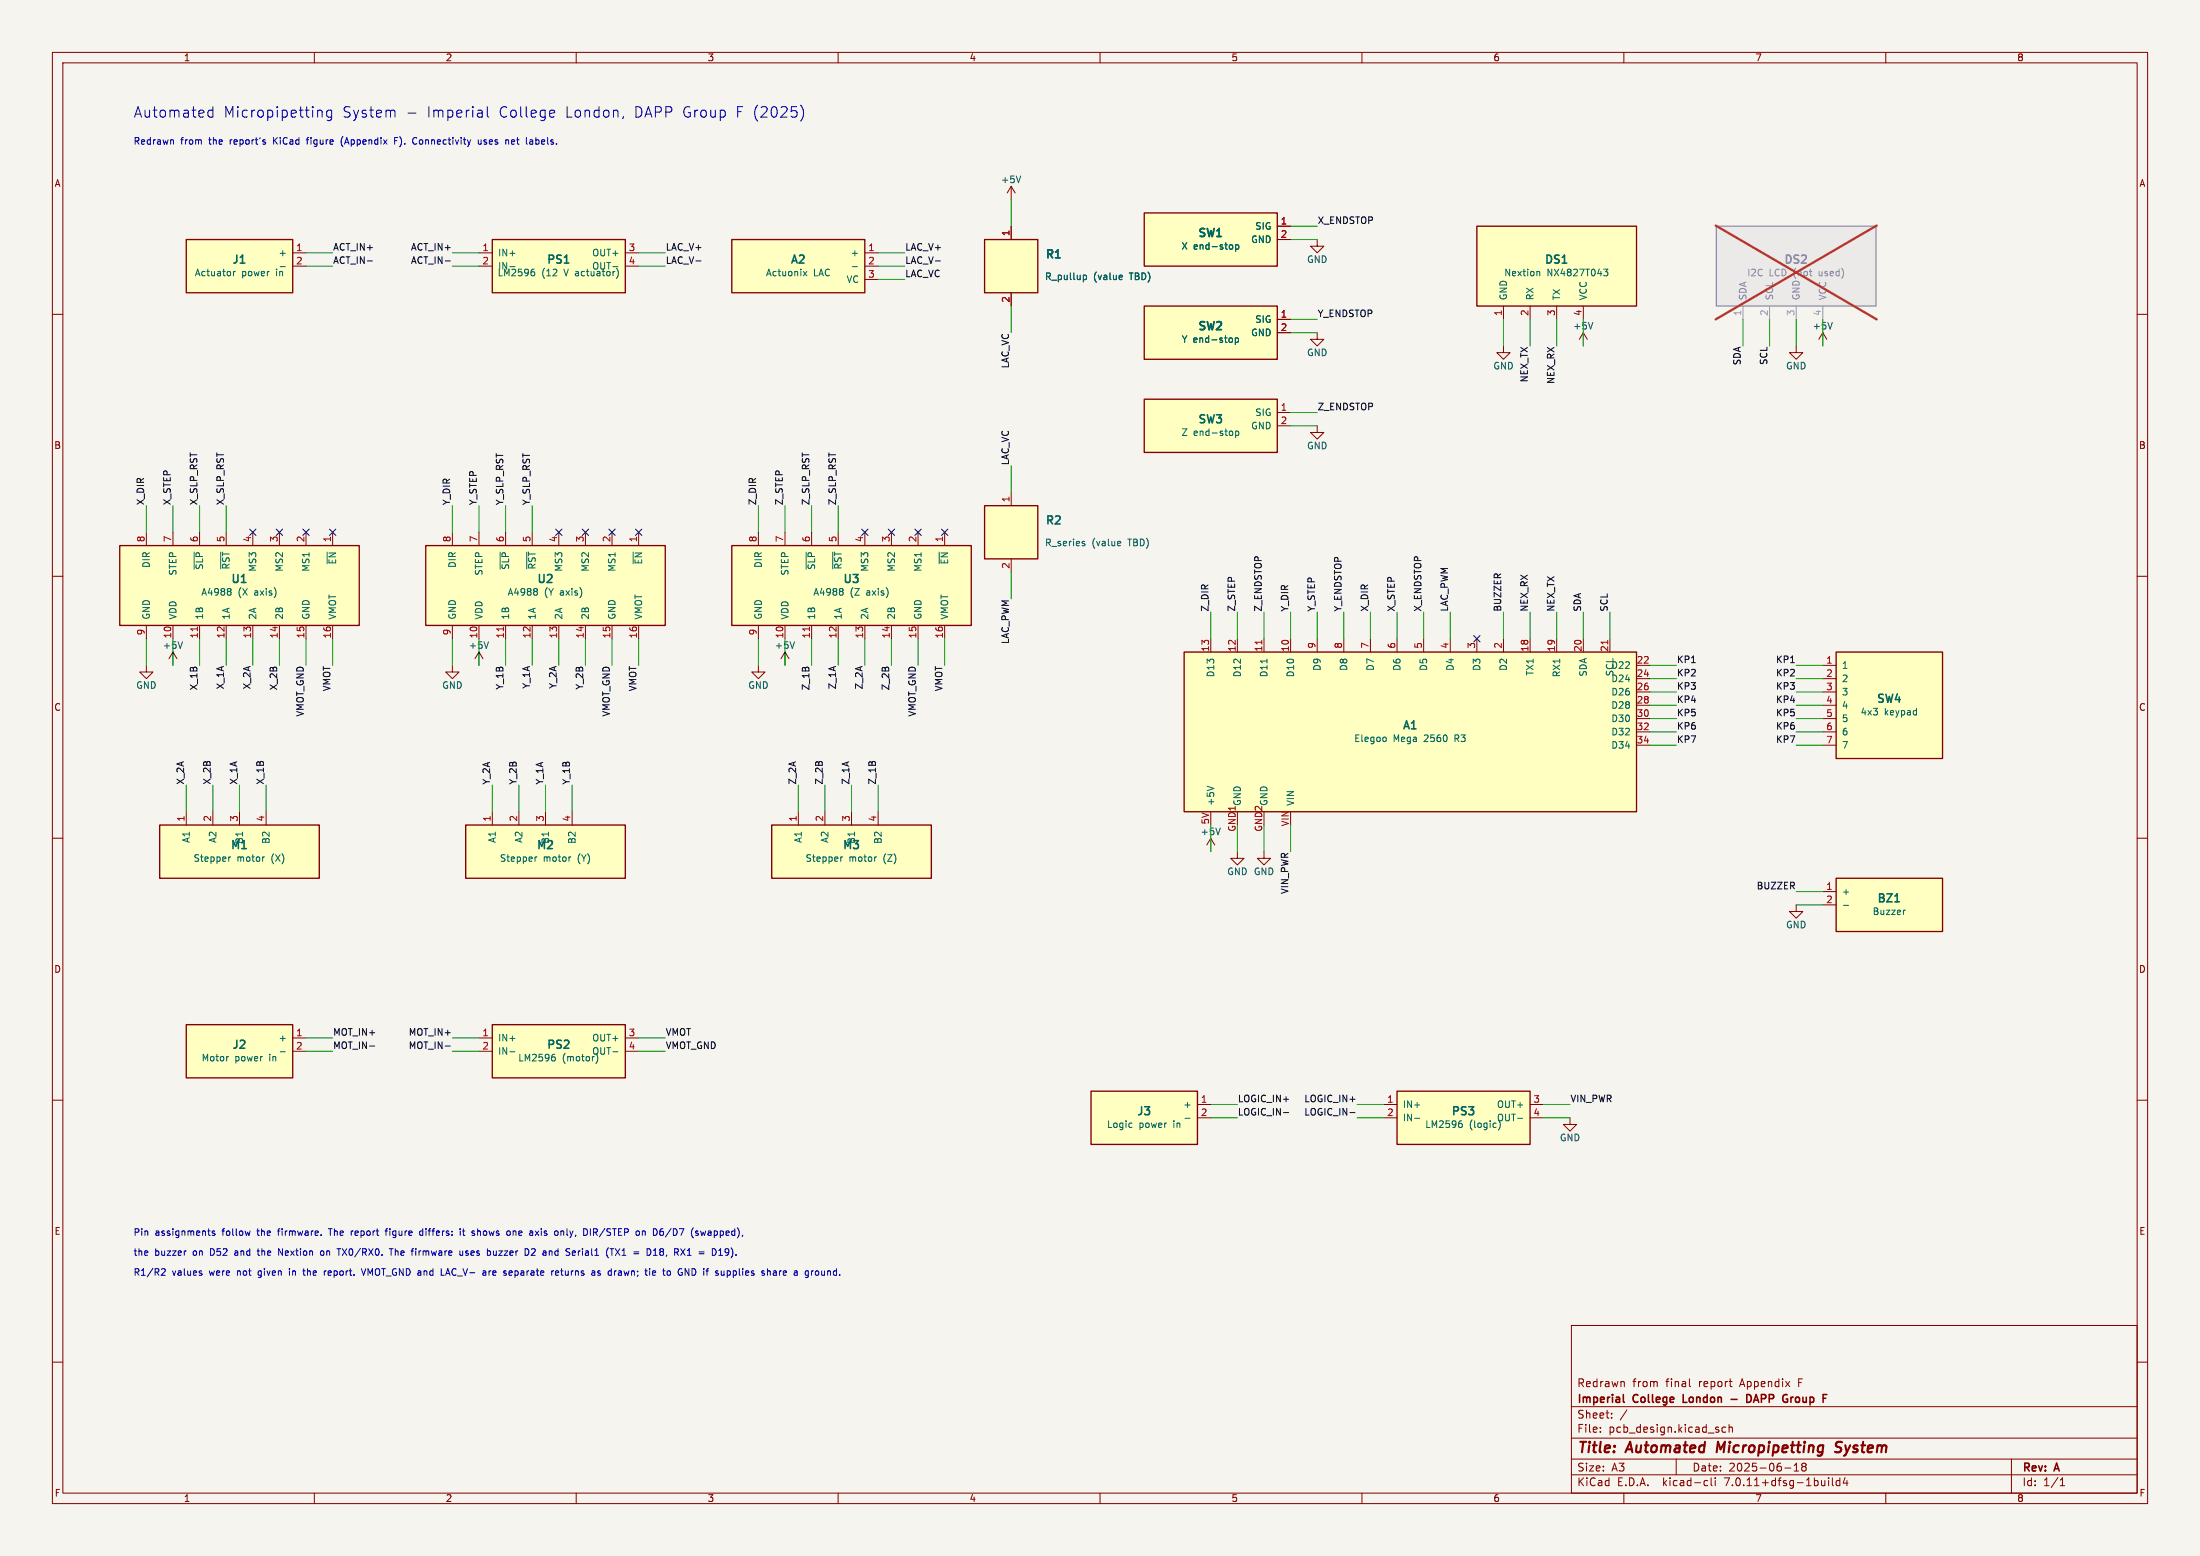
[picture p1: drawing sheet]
<svg xmlns="http://www.w3.org/2000/svg" width="420mm" height="297mm" viewBox="0 0 420 297" stroke-linecap="round" stroke-linejoin="round" font-family="sans-serif">
<path d="M0 0h420v297h-420z" fill="#f5f4ef" stroke="#f5f4ef" stroke-width=".19"/>
<g fill="none" stroke="#840000" stroke-width=".19">
<path d="M10 10h400v277h-400zM12 12h396v273h-396zM60 10v2M110 10v2M160 10v2M210 10v2M260 10v2M310 10v2M360 10v2M193 35.6l-.7 1.2M193 35.6v2.5M193 35.6l.8 1.2"/>
<path d="M10 60h2M55.9 48.3h2.5M55.9 50.8h2.5M91.4 48.3h2.6M91.4 50.8h2.6M119.4 48.3h2.5M119.4 50.8h2.5M165.1 48.3h2.5M165.1 50.8h2.5M165.1 53.3h2.5M193 43.2v2.5M193 55.9v2.5"/>
<path d="M243.8 43.2h2.6M243.8 45.7h2.6M251.5 45.7v1.3h1.2l-1.2 1.3-1.3-1.3h1.3M287 58.4v2.6M292.1 58.4v2.6M297.2 58.4v2.6M302.3 58.4v2.6M408 60h2M243.8 61h2.6M243.8 63.5h2.6M243.8 78.7h2.6M251.5 63.5v1.3h1.2l-1.2 1.2-1.3-1.2h1.3"/>
<path d="M287 66v1.3h1.3l-1.3 1.3-1.3-1.3h1.3M302.3 63.5v2.5M302.3 63.5l-.8 1.3M302.3 63.5l.7 1.3M342.9 66v1.3h1.3l-1.3 1.3-1.3-1.3h1.3M348 63.5l-.8 1.3M348 63.5v2.5M348 63.5l.7 1.3M193 94v2.5M243.8 81.3h2.6M251.5 81.3v1.3h1.2l-1.2 1.2-1.3-1.2h1.3M10 110h2"/>
<path d="M27.9 101.6v2.5M27.9 119.4v2.5M33 101.6v2.5M33 119.4v2.5M38.1 101.6v2.5M38.1 119.4v2.5M43.2 101.6v2.5M43.2 119.4v2.5M48.3 101.6v2.5M48.3 119.4v2.5M53.3 101.6v2.5M53.3 119.4v2.5"/>
<path d="M58.4 101.6v2.5M58.4 119.4v2.5M63.5 101.6v2.5M63.5 119.4v2.5M86.4 101.6v2.5M86.4 119.4v2.5M91.4 101.6v2.5M91.4 119.4v2.5M96.5 101.6v2.5M96.5 119.4v2.5M101.6 101.6v2.5M101.6 119.4v2.5"/>
<path d="M106.7 101.6v2.5M106.7 119.4v2.5M111.8 101.6v2.5M111.8 119.4v2.5M116.8 101.6v2.5M116.8 119.4v2.5M121.9 101.6v2.5M121.9 119.4v2.5M144.8 101.6v2.5M144.8 119.4v2.5M149.9 101.6v2.5M149.9 119.4v2.5"/>
<path d="M154.9 101.6v2.5M154.9 119.4v2.5M160 101.6v2.5M160 119.4v2.5M165.1 101.6v2.5M165.1 119.4v2.5M170.2 101.6v2.5M170.2 119.4v2.5M175.3 101.6v2.5M175.3 119.4v2.5M180.3 101.6v2.5M180.3 119.4v2.5"/>
<path d="M193 106.7v2.5M408 110h2M27.9 127v1.3h1.3l-1.3 1.2-1.2-1.2h1.2M33 124.5v2.5M33 124.5l-.7 1.2M33 124.5l.8 1.2M86.4 127v1.3h1.2l-1.2 1.2-1.3-1.2h1.3M91.4 124.5l-.7 1.2M91.4 124.5v2.5M91.4 124.5l.8 1.2M144.8 127v1.3h1.2l-1.2 1.2-1.3-1.2h1.3M149.9 124.5v2.5"/>
<path d="M149.9 124.5l-.8 1.2M149.9 124.5l.7 1.2M231.1 121.9v2.6M236.2 121.9v2.6M241.3 121.9v2.6M246.4 121.9v2.6M251.5 121.9v2.6M256.5 121.9v2.6M261.6 121.9v2.6M266.7 121.9v2.6M271.8 121.9v2.6M276.9 121.9v2.6"/>
<path d="M281.9 121.9v2.6M287 121.9v2.6M292.1 121.9v2.6M297.2 121.9v2.6M302.3 121.9v2.6M307.3 121.9v2.6M312.4 127h2.6M312.4 129.5h2.6M312.4 132.1h2.6M312.4 134.6h2.6M312.4 137.2h2.6M312.4 139.7h2.6"/>
<path d="M348 127h2.5M348 129.5h2.5M348 132.1h2.5M348 134.6h2.5M348 137.2h2.5M348 139.7h2.5M10 160h2M35.6 154.9v2.6M40.6 154.9v2.6M45.7 154.9v2.6M50.8 154.9v2.6M94 154.9v2.6"/>
<path d="M99.1 154.9v2.6M104.1 154.9v2.6M109.2 154.9v2.6M152.4 154.9v2.6M157.5 154.9v2.6M162.6 154.9v2.6M167.6 154.9v2.6M312.4 142.2h2.6M348 142.2h2.5M408 160h2M231.1 160l-.7 1.3M231.1 160v2.6"/>
<path d="M231.1 160l.8 1.3M236.2 162.6v1.2h1.3l-1.3 1.3-1.3-1.3h1.3M241.3 162.6v1.2h1.3l-1.3 1.3-1.3-1.3h1.3M342.9 172.7v1.3h1.3l-1.3 1.3-1.3-1.3h1.3M348 170.2h2.5M348 172.7h2.5M55.9 198.1h2.5M91.4 198.1h2.6M119.4 198.1h2.5M10 210h2M55.9 200.7h2.5M91.4 200.7h2.6"/>
<path d="M119.4 200.7h2.5M228.6 210.8h2.5M228.6 213.4h2.5M264.2 210.8h2.5M264.2 213.4h2.5M292.1 210.8h2.5M292.1 213.4h2.5M299.7 213.4v1.2h1.3l-1.3 1.3-1.3-1.3h1.3M408 210h2M10 260h2M300 253h108v32h-108zM408 260h2"/>
<path d="M300 278.5h108M300 274.5h108M300 268.5h108M305.5 273.2v.2M305.5 272.5v.1M307.7 270.5v.2M307.7 269.8v.1M309.9 263.7l.2 .2v.8M310.6 269.1l-1.3 1.9M320 278.5v3M322.5 263.2v1.3l.2 .2M329.4 272.5l-.4-.1-.3 .3 .2 .6h.5"/>
<path d="M330.1 272.5l.2-.1 .4 .1v.9M330.1 271.9v1.5M330.1 263.7h.6M330.5 264.7h.2M342.5 279.7l.4-.4v1.5M344 279.4l-.1 .2 .3 .3M344.2 279.9l-.3 .3v.3l.3 .3h.3l.3-.3-.1-.4-.2-.2M344.2 279.9h.3M344.7 279.4l.1 .2-.3 .3M384 278.5v6.5M60 285v2M110 285v2"/>
<path d="M160 285v2M210 285v2M260 285v2M300 281.5h108M310 285v2M325.6 282.6l.4 .1M326 283.5l-.4 .1M326.7 282.1v1.3l.2 .2M327.4 282.1v.1M327.4 282.6v1M340.7 280.2h1.2M342.5 280.8h.9"/>
<path d="M349.1 282.1v.1M349.1 282.6v1M349.8 282.1v1.3l.2 .2M351.2 282.7l-.4-.1-.3 .3 .2 .6h.5M351.2 282.1v1.5M352.2 282l-.3 1.1h.9M352.6 282.6v1M360 285v2M393.3 283.6h.9M393.3 282.5l.4-.4v1.5"/>
</g>
<path d="M328 275.2l-.3 2M351.4 277a.84 .84 0 0 1-1.1 .1M351.4 275.2l-.7 .1a.46 .46 0 0 0-.2 .5 .46 .46 0 0 0 .3 .4l.5 .1" fill="none" stroke="#840000" stroke-width=".4"/>
<path d="M309.9 266.2v1.3l.2 .2M321.3 266.2v1.5h.7M330.5 267.1h1.1M333.5 266.2a.76 .76 0 0 1 .8 .7 .76 .76 0 0 1-.8 .8zM341.9 266.7v1M342.3 266.7l-.3 .1-.1 .2" fill="none" stroke="#840000" stroke-width=".3"/>
<g fill="#ffffc2" stroke="#ffffc2" stroke-width=".19">
<path d="M94 45.7h25.4v10.2h-25.4z"/>
<path d="M281.9 43.2h30.5v15.2h-30.5z"/>
<path d="M350.5 167.6h20.3v10.2h-20.3z"/>
<path d="M35.6 45.7h20.3v10.2h-20.3z"/>
<path d="M139.7 45.7h25.4v10.2h-25.4z"/>
<path d="M139.7 104.1h45.7v15.3h-45.7z"/>
<path d="M266.7 208.3h25.4v10.1h-25.4z"/>
<path d="M350.5 124.5h20.3v20.3h-20.3z"/>
<path d="M218.4 58.4h25.4v10.2h-25.4z"/>
<path d="M81.3 104.1h45.7v15.3h-45.7z"/>
<path d="M188 96.5h10.1v10.2h-10.1z"/>
<path d="M218.4 76.2h25.4v10.2h-25.4z"/>
<path d="M218.4 40.6h25.4v10.2h-25.4z"/>
<path d="M147.3 157.5h30.5v10.1h-30.5z"/>
<path d="M88.9 157.5h30.5v10.1h-30.5z"/>
<path d="M188 45.7h10.1v10.2h-10.1z"/>
<path d="M35.6 195.6h20.3v10.1h-20.3z"/>
<path d="M94 195.6h25.4v10.1h-25.4z"/>
<path d="M22.9 104.1h45.7v15.3h-45.7z"/>
<path d="M30.5 157.5h30.5v10.1h-30.5z"/>
<path d="M226.1 124.5h86.3v30.4h-86.3z"/>
<path d="M208.3 208.3h20.3v10.1h-20.3z"/>
</g>
<g fill="none" stroke="#840000" stroke-width=".25">
<path d="M35.6 45.7h20.3v10.2h-20.3zM94 45.7h25.4v10.2h-25.4zM139.7 45.7h25.4v10.2h-25.4zM188 45.7h10.1v10.2h-10.1zM218.4 58.4h25.4v10.2h-25.4zM218.4 40.6h25.4v10.2h-25.4zM281.9 43.2h30.5v15.2h-30.5zM218.4 76.2h25.4v10.2h-25.4zM188 96.5h10.1v10.2h-10.1zM22.9 104.1h45.7v15.3h-45.7zM81.3 104.1h45.7v15.3h-45.7zM139.7 104.1h45.7v15.3h-45.7z"/>
<path d="M226.1 124.5h86.3v30.4h-86.3zM350.5 124.5h20.3v20.3h-20.3zM30.5 157.5h30.5v10.1h-30.5zM88.9 157.5h30.5v10.1h-30.5zM147.3 157.5h30.5v10.1h-30.5zM350.5 167.6h20.3v10.2h-20.3zM35.6 195.6h20.3v10.1h-20.3zM94 195.6h25.4v10.1h-25.4zM208.3 208.3h20.3v10.1h-20.3zM266.7 208.3h25.4v10.1h-25.4z"/>
</g>
<g fill="none" stroke="#006464" stroke-width=".19">
<path d="M194.9 33.6l-.5 1.3M44.6 51.8v.8M44.9 51.8l-.3 .2M53.5 50.9h1M97.3 50.9h1M101.7 51.4h.3M101.8 51.9l.3 .2v.3l-.3 .2M117 50.9h1M117.7 51.3a1.47 1.47 0 0 1 0 1.8M153.4 51.8l.6 .8M154 51.8l-.6 .8M162.7 50.9h1"/>
<path d="M206.8 52.6l.4-.1 .2 .3-.1 .5h-.5M214.1 52.5l.2 .3-.6 .2M214.2 53.3l-.1 .1M235.2 46.8l.1 .2-.1 .5M235.9 46.7v1.3M235.9 46.8l.4-.1 .2 .3-.1 .5h-.5M293.5 51.9h.4v.7M306.2 51.4h.7l-.4 .5 .4 .1v.5l-.2 .1h-.5M235.2 64.6l.1 .1-.1 .6M235.8 64.5v1.3M235.8 64.6l.4-.1 .2 .2-.1 .6h-.5M304.1 61.5l-.4 1.3"/>
<path d="M349.8 61.5l-.4 1.3M235.2 82.3l.1 .2-.1 .6M235.9 82.3v1.3M235.9 82.3h.4l.2 .2-.1 .6h-.5M37.1 105.4v3.2M42.1 105.4v3.2M44.1 112.5v.1l-.2 .3 .2 .2v.3l-.2 .2M62.5 105.4v2.2M95.5 105.4v3.2M100.6 105.4v3.2M102.5 112.5l.1 .1-.2 .3 .2 .2v.3l-.2 .2M120.9 105.4v2.2"/>
<path d="M153.9 105.4v3.2M159 105.4v3.2M160.9 112.5l.1 .1-.3 .3 .3 .2v.3l-.3 .2M179.3 105.4v2.2M206.8 103.8h.3v.2l-.4 .2M206.8 103.3l.3 .1M213.8 103.3l.2 .3-.6 .2M213.9 104.1l-.1 .1M34.8 122.5l-.4 1.3M93.3 122.5l-.5 1.3M151.7 122.5l-.4 1.3M241.9 125.8v.7"/>
<path d="M230.4 150.1l1.3 .4M233 158.1l-.5 1.2M264.4 140.7l.2 .2v.4l-.2 .2M43.7 163.6v.8M44 163.6l-.3 .2M50.5 163.6h-.2M102.1 163.6v.8M102.5 163.6l-.4 .2M109 163.6h-.3M160.5 163.6v.8M160.9 163.6l-.4 .2M167.3 163.6h-.2"/>
<path d="M351.9 172.8h1M363.7 173.7l-.2 .1M43.5 201.7h.1M53.5 200.8h1M97.3 200.8h1M105.8 201.7l.2 .3v.3l-.2 .2M114.1 202.1l-.3 .9M117 200.8h1M216 214.4h.1M216.1 215.1l-.1 .1M226.2 213.5h1M270.1 213.5h.9"/>
<path d="M278.9 214.4l.3 .3v.3l-.3 .2M286.4 214.8l-.3 .9M289.7 213.5h1"/>
</g>
<path d="M107.7 50.2h.9M361.7 172.1h.9" fill="none" stroke="#006464" stroke-width=".3"/>
<path d="M37.7 119.7v.7M96.1 119.7v.7M154.5 119.7v.7M240.9 122.2v.7M306.9 122.2v.7" fill="none" stroke="#a90000" stroke-width=".19"/>
<path d="M327.7 43.2h30.4v15.2h-30.4z" fill="#ebeae8" stroke="#ebeae8" stroke-width=".19"/>
<path d="M327.7 43.2h30.4v15.2h-30.4z" fill="none" stroke="#9c9b98" stroke-width=".25"/>
<path d="M332.7 58.4v2.6M337.8 58.4v2.6M342.9 58.4v2.6M348 58.4v2.6" fill="none" stroke="#9c9b98" stroke-width=".19"/>
<path d="M327.5 43.1l30.8 17.9M358.3 43.1l-30.8 17.9" fill="none" stroke="#eb3a3d" stroke-width=".46"/>
<path d="M70.1 49.8h1M85 49.8h1M132.8 49.8h1M178.6 49.8h.9M70.6 199.7h.9M85 199.7h1M245 212.4h1M257.7 212.4h1" fill="none" stroke="#0f0f0f" stroke-width=".19"/>
<g fill="none" stroke="#0000c2" stroke-width=".19">
<path d="M32.9 26.7l.2 .2v.6M40.6 20.4v2M40.6 21.1l-.5-.1-.4 .4v.6l.2 .3h.7M50.5 27.1l.2 .2-.2 .2M50.5 26.7h.2M58.5 26.7h.4M58.7 26.3l-.1 1.2M60.7 21.1l.2-.1 .5 .1 .1 1.3M63.3 21.1l-.6-.1-.3 .4v.6l.1 .3h.8M63.3 21v1.6a.54 .54 0 0 1-.8 .3M65.5 26.1a1.46 1.46 0 0 0 0 1.9M75.3 26.9h.5"/>
<path d="M75.9 26.3h-.6v1.2M77.9 21.6h1.5M78.9 27.3l.3 .2 .4-.1M79.6 26.4l-.4-.1-.3 .1M91.3 26.7l.1 .8h.3l.1-.1M91.8 26.7v.8M93 20.4v1.7l.3 .3M96.9 26.7l.2 .2v.6M97.7 26.7v.8M98.3 27l-.7 .1M101.2 26.7h.4l.1 .8M101.2 27.5h.5"/>
<path d="M101.7 27l-.5 .1M105.6 21l.2 .1 .1 .4-1 .2M105.8 22.3l-.2 .1M119 22.3l-.2 .3M152.8 20.1a2.29 2.29 0 0 1 0 3M35.4 238.8h.1M39.7 235h.4M40 235.8h.1M41 235h-.3l-.2 .1 .1 .2 .4 .1v.3h-.5M47.8 235l-.3 .8M49.1 238.8h.5M49.3 238.3v1.3"/>
<path d="M53.2 239.6v-1.3l.7 1.3M61.3 235.7v.1M61.7 238.8h-.3l-.2 .2v.5l.2 .1h.3M62.7 234.5h.7M64.3 238.3h.8M67.4 235l-.4 .2M73.5 235h.5M74 234.5l-.3 .2v1.1M74.3 238.3h.7M74.7 238.3v1.3M80.7 235h-.3l-.3 .2 .1 .5h.5M80.7 234.5v1.3"/>
<path d="M87.8 238.8l.1 .8h.3l.1-.1M87.9 234.5v.2M87.9 235v.8M88.3 235h.5M88.3 238.8v.8M88.5 234.5v1.1l.3 .2M88.9 239.6h.3M89.2 238.8l-.3 .2v.1l.3 .1M91.2 234.5v1.3M91.2 235v.1M94.2 238.8l.1 .8h.4M97.3 235.1v.6"/>
<path d="M98 235v.8M98.1 235l-.1 .1M102.1 238.4l-.5-.1-.1 .2M102.1 238.9l-.7 .7h.8M102.2 235l.6 .8M102.8 235l-.6 .8M105.2 238.8l.2 .2v.6M107.1 235.1l.3-.1 .2 .1M107.1 235v.8M109.4 238.8h.4l.1 .3-.6 .1M109.8 239.6h-.4M112.7 234.5v1.3"/>
<path d="M113.3 235.2h.5M113.8 234.5h-.5v1.3M116.5 238.3h.7M116.8 238.3v1.3M117.5 238.3l.8 1.3M118.3 238.3l-.8 1.3M122.6 235.1l.2-.1h.3l.1 .8M122.6 235v.8M124.1 238.5l-.6-.2v1.3M125 238.5l.1-.2v1.3M126.2 238.9l-.3 .2v.3l.2 .2h.3M126.2 238.9h.2"/>
<path d="M126.4 238.3l-.3 .1-.2 .2 .3 .3M126.6 235.1l.1 .2-.1 .4M128.1 234.5l-1.1 1.6M131.2 239.6h.7M131.2 238.7l.4-.4v1.3M133.1 235.4l.2 .2-.2 .2M133.1 235h.2M133.8 235l.2 .8 .2-.6 .3 .6 .2-.8M136.6 238.5l-.6-.2v1.3l.6-.2M137.4 238.5l.2-.2v1.3M138.4 238.6l.2-.3h.3l.2 .3a.84 .84 0 0 1-.3 1h-.3M139.1 238.9l-.2 .2h-.3"/>
<path d="M30.9 242.2h.4l.2 .3-.7 .9h.7M38.5 243.1v.3M55.3 242.2v.1M55.3 242.6v.8M57.8 242.6h.5M58 242.2v1l.3 .2M61.9 242.6v.8M62.3 242.6l-.4 .2M69 242.2l.4 1.2 .4-1.2M84.2 243.4h.6M85.2 243.1h.6M85.5 242.2l-.4 1.2"/>
<path d="M92.6 242.6l.1 .2v.6M92.7 243.4h-.4M92.7 242.9h-.4M93.4 242.6v.8M93.6 242.6l-.2 .2M97.7 242.6h-.4l-.1 .2v.6h.5M97.8 242.9l-.6 .1M105.6 242.6h.1M106.1 243l.6-.1-.1-.3h-.4l-.1 .2v.6h.5M107 242.6h.5M114.6 242.6h-.3l-.2 .2 .1 .1 .4 .2v.3h-.5M118.5 242.6h-.4"/>
<path d="M118.5 242.9h-.3l-.2 .2 .1 .3h.4M124.6 243.2l.1 .2h.4M124.6 242.8l.1-.2 .5 .2v.1l-.6 .1M132.4 242.2h-.3v1.2h.3M139.2 242.6l.2 .2v.4l-.2 .2M147.7 242.6h.4l.1 .8M148.2 242.9h-.4l-.2 .2 .2 .3h.4M154.9 242.6v.8M155.3 242.6l-.4 .2M157.4 242.6v.8M157.4 243.3l-.2 .1"/>
</g>
<g fill="none" stroke="#009600" stroke-width=".19">
<path d="M193 38.1v5.1M58.4 48.3h5.1M58.4 50.8h5.1M86.4 48.3h5M86.4 50.8h5M121.9 48.3h5.1M121.9 50.8h5.1M167.6 48.3h5.1M167.6 50.8h5.1M167.6 53.3h5.1M193 58.4v5.1M246.4 45.7h5.1"/>
<path d="M246.4 43.2h5.1M246.4 78.7h5.1M246.4 63.5h5.1M246.4 61h5.1M287 61v5M292.1 61v5M297.2 61v5M302.3 61v5M332.7 61v5M337.8 61v5M342.9 61v5M348 61v5"/>
<path d="M27.9 96.5v5.1M33 96.5v5.1M38.1 96.5v5.1M43.2 96.5v5.1M86.4 96.5v5.1M91.4 96.5v5.1M96.5 96.5v5.1M101.6 96.5v5.1M144.8 96.5v5.1M149.9 96.5v5.1M154.9 96.5v5.1M160 96.5v5.1"/>
<path d="M193 88.9v5.1M246.4 81.3h5.1M193 109.2v5.1M231.1 116.8v5.1M236.2 116.8v5.1M241.3 116.8v5.1M246.4 116.8v5.1M251.5 116.8v5.1M256.5 116.8v5.1M261.6 116.8v5.1M266.7 116.8v5.1M271.8 116.8v5.1"/>
<path d="M276.9 116.8v5.1M287 116.8v5.1M292.1 116.8v5.1M297.2 116.8v5.1M302.3 116.8v5.1M307.3 116.8v5.1M27.9 121.9v5.1M33 121.9v5.1M38.1 121.9v5.1M43.2 121.9v5.1M48.3 121.9v5.1M53.3 121.9v5.1"/>
<path d="M58.4 121.9v5.1M63.5 121.9v5.1M86.4 121.9v5.1M91.4 121.9v5.1M96.5 121.9v5.1M101.6 121.9v5.1M106.7 121.9v5.1M111.8 121.9v5.1M116.8 121.9v5.1M121.9 121.9v5.1M144.8 121.9v5.1M149.9 121.9v5.1"/>
<path d="M154.9 121.9v5.1M160 121.9v5.1M165.1 121.9v5.1M170.2 121.9v5.1M175.3 121.9v5.1M180.3 121.9v5.1M315 129.5h5M315 139.7h5M315 127h5M315 137.2h5M315 134.6h5M315 132.1h5"/>
<path d="M342.9 129.5h5.1M342.9 139.7h5.1M342.9 127h5.1M342.9 137.2h5.1M342.9 134.6h5.1M342.9 132.1h5.1M35.6 149.9v5M40.6 149.9v5M45.7 149.9v5M50.8 149.9v5M94 149.9v5M99.1 149.9v5"/>
<path d="M104.1 149.9v5M109.2 149.9v5M152.4 149.9v5M157.5 149.9v5M162.6 149.9v5M167.6 149.9v5M231.1 157.5v5.1M236.2 157.5v5.1M241.3 157.5v5.1M246.4 157.5v5.1M315 142.2h5M342.9 142.2h5.1"/>
<path d="M342.9 172.7h5.1M342.9 170.2h5.1M58.4 198.1h5.1M86.4 198.1h5M121.9 198.1h5.1M58.4 200.7h5.1M86.4 200.7h5M121.9 200.7h5.1M231.1 210.8h5.1M231.1 213.4h5.1M259.1 210.8h5.1M259.1 213.4h5.1"/>
<path d="M294.6 210.8h5.1M294.6 213.4h5.1"/>
</g>
<g fill="none" stroke="#000084" stroke-width=".19">
<path d="M47.7 101l1.2 1.2M48.9 101l-1.2 1.2M52.7 101l1.2 1.2M53.9 101l-1.2 1.2M57.8 101l1.2 1.2M59 101l-1.2 1.2M62.9 101l1.2 1.2M64.1 101l-1.2 1.2M106.1 101l1.2 1.2M107.3 101l-1.2 1.2M111.2 101l1.2 1.2M112.4 101l-1.2 1.2"/>
<path d="M116.2 101l1.2 1.2M117.4 101l-1.2 1.2M121.3 101l1.2 1.2M122.5 101l-1.2 1.2M164.5 101l1.2 1.2M165.7 101l-1.2 1.2M169.6 101l1.2 1.2M170.8 101l-1.2 1.2M174.7 101l1.2 1.2M175.9 101l-1.2 1.2M179.7 101l1.2 1.2M180.9 101l-1.2 1.2"/>
<path d="M281.3 121.3l1.2 1.2M282.5 121.3l-1.2 1.2"/>
</g>
<g font-size="2.8" fill="#0000c2">
<text x="25.4" y="22.6">Automated</text>
<text x="42.6" y="22.6">Micropipetting</text>
<text x="65.3" y="22.6">System</text>
<text x="81.5" y="22.6">Imperial</text>
<text x="95.3" y="22.6">College</text>
<text x="108" y="22.6">London,</text>
<text x="121.2" y="22.6">DAPP Group</text>
<text x="140.8" y="22.6">F (2025)</text>
</g>
<g font-size="2.8" fill="#840000">
<text x="301" y="277.9">Title:</text>
<text x="310.6" y="277.9">Automated</text>
<text x="328.6" y="277.9">Micropipetting</text>
<text x="352.1" y="277.9">System</text>
</g>
<g font-size="2.1" fill="#006464">
<text x="228.5" y="45.7">SW1</text>
<text x="44.1" y="50.7">J1</text>
<text x="104.2" y="50.7">PS1</text>
<text x="150.7" y="50.7">A2</text>
<text x="199.4" y="49.7">R1</text>
<text x="294.7" y="50.7">DS1</text>
<text x="228.5" y="63.4">SW2</text>
<text x="228.5" y="81.2">SW3</text>
<text x="199.4" y="100.5">R2</text>
<text x="43.9" y="111.7">U1</text>
<text x="102.3" y="111.7">U2</text>
<text x="160.7" y="111.7">U3</text>
<text x="358.1" y="134.6">SW4</text>
<text x="267.6" y="139.6">A1</text>
<text x="43.8" y="162.5">M1</text>
<text x="102.2" y="162.5">M2</text>
<text x="160.7" y="162.5">M3</text>
<text x="358.2" y="172.7">BZ1</text>
<text x="44.1" y="200.6">J2</text>
<text x="104.2" y="200.6">PS2</text>
<text x="216.8" y="213.3">J3</text>
<text x="276.9" y="213.3">PS3</text>
</g>
<text font-size="2.1" fill="#939391" x="340.4" y="50.7">DS2</text>
<g font-size="2.1" fill="#840000">
<text x="301" y="268.2">Imperial</text>
<text x="301" y="265">Redrawn</text>
<text x="311.6" y="265">from</text>
<text x="311.9" y="268.2">College</text>
<text x="318.1" y="265">final</text>
<text x="322" y="268.2">London</text>
<text x="324.5" y="265">report</text>
<text x="332.5" y="265">Appendix</text>
<text x="335.3" y="268.2">DAPP</text>
<text x="342.8" y="268.2">Group</text>
<text x="343.7" y="265">F</text>
<text x="301" y="273.7">File:</text>
<text x="301" y="271">Sheet:</text>
<text x="307.1" y="273.7">pcb_design.kicad_sch</text>
<text x="301" y="281.1">Size:</text>
<text x="307.6" y="281.1">A3</text>
<text x="323" y="281.1">Date:</text>
<text x="330" y="281.1">2025-06-18</text>
<text x="386" y="281.3">Rev:</text>
<text x="392.4" y="281.3">A</text>
<text x="301" y="283.9">KiCad</text>
<text x="308.7" y="283.9">E.D.A.</text>
<text x="317.6" y="283.9">kicad-cli</text>
<text x="329.5" y="283.9">7.0.11+dfsg-1build4</text>
<text x="386" y="283.9">Id:</text>
<text x="390.1" y="283.9">1/1</text>
</g>
<g font-size="1.8" fill="#840000">
<text x="35" y="11.9">1</text>
<text x="85" y="11.9">2</text>
<text x="135" y="11.9">3</text>
<text x="185" y="11.9">4</text>
<text x="235" y="11.9">5</text>
<text x="285" y="11.9">6</text>
<text x="335" y="11.9">7</text>
<text x="385" y="11.9">8</text>
<text x="10.3" y="35.9">A</text>
<text x="408.3" y="35.9">A</text>
<text x="10.3" y="85.9">B</text>
<text x="408.2" y="85.9">B</text>
<text x="10.3" y="135.9">C</text>
<text x="408.2" y="135.9">C</text>
<text x="10.3" y="185.9">D</text>
<text x="408.2" y="185.9">D</text>
<text x="10.3" y="235.9">E</text>
<text x="408.3" y="235.9">E</text>
<text x="10.3" y="285.9">F</text>
<text x="35" y="286.9">1</text>
<text x="85" y="286.9">2</text>
<text x="135" y="286.9">3</text>
<text x="185" y="286.9">4</text>
<text x="235" y="286.9">5</text>
<text x="285" y="286.9">6</text>
<text x="335" y="286.9">7</text>
<text x="385" y="286.9">8</text>
<text x="408.3" y="285.9">F</text>
</g>
<g font-size="1.8" fill="#0000c2">
<text x="25.4" y="27.7">Redrawn</text>
<text x="34.5" y="27.7">from</text>
<text x="40" y="27.7">the</text>
<text x="44.2" y="27.7">report's</text>
<text x="52.6" y="27.7">KiCad</text>
<text x="59.3" y="27.7">figure</text>
<text x="65.9" y="27.7">(Appendix</text>
<text x="76.4" y="27.7">F).</text>
<text x="80.1" y="27.7">Connectivity</text>
<text x="92.7" y="27.7">uses</text>
<text x="98.2" y="27.7">net</text>
<text x="102.3" y="27.7">labels.</text>
<text x="25.4" y="239.8">the</text>
<text x="25.4" y="236">Pin</text>
<text x="29.5" y="239.8">buzzer</text>
<text x="29.6" y="236">assignments</text>
<text x="36.9" y="239.8">on</text>
<text x="40.4" y="239.8">D52</text>
<text x="42.6" y="236">follow</text>
<text x="45.3" y="239.8">and</text>
<text x="49.4" y="236">the</text>
<text x="49.9" y="239.8">the</text>
<text x="53.5" y="236">firmware.</text>
<text x="54" y="239.8">Nextion</text>
<text x="62.3" y="239.8">on</text>
<text x="63.5" y="236">The</text>
<text x="65.7" y="239.8">TX0/RX0.</text>
<text x="67.9" y="236">report</text>
<text x="74.7" y="236">figure</text>
<text x="75.9" y="239.8">The</text>
<text x="80.3" y="239.8">firmware</text>
<text x="81.4" y="236">differs:</text>
<text x="89.3" y="236">it</text>
<text x="89.6" y="239.8">uses</text>
<text x="91.8" y="236">shows</text>
<text x="95.1" y="239.8">buzzer</text>
<text x="98.6" y="236">one</text>
<text x="102.5" y="239.8">D2</text>
<text x="103.2" y="236">axis</text>
<text x="106.1" y="239.8">and</text>
<text x="108.2" y="236">only,</text>
<text x="110.8" y="239.8">Serial1</text>
<text x="113.9" y="236">DIR/STEP</text>
<text x="118.6" y="239.8">(TX1</text>
<text x="124" y="239.8">=</text>
<text x="124.1" y="236">on</text>
<text x="126.8" y="239.8">D18,</text>
<text x="127.6" y="236">D6/D7</text>
<text x="132.3" y="239.8">RX1</text>
<text x="135" y="236">(swapped),</text>
<text x="137.1" y="239.8">=</text>
<text x="139.9" y="239.8">D19).</text>
<text x="25.4" y="243.6">R1/R2</text>
<text x="32.9" y="243.6">values</text>
<text x="40.1" y="243.6">were</text>
<text x="45.5" y="243.6">not</text>
<text x="49.7" y="243.6">given</text>
<text x="55.9" y="243.6">in</text>
<text x="58.8" y="243.6">the</text>
<text x="62.9" y="243.6">report.</text>
<text x="70.4" y="243.6">VMOT_GND and</text>
<text x="85.9" y="243.6">LAC_V-</text>
<text x="94" y="243.6">are</text>
<text x="98.2" y="243.6">separate</text>
<text x="107.6" y="243.6">returns</text>
<text x="115.5" y="243.6">as</text>
<text x="118.8" y="243.6">drawn;</text>
<text x="126.1" y="243.6">tie</text>
<text x="129.7" y="243.6">to</text>
<text x="132.8" y="243.6">GND if</text>
<text x="140.3" y="243.6">supplies</text>
<text x="149.3" y="243.6">share</text>
<text x="155.7" y="243.6">a</text>
<text x="158" y="243.6">ground.</text>
</g>
<g font-size="1.8" fill="#006464">
<text x="191" y="35.2">+5V</text>
<text x="225.4" y="47.9">X end-stop</text>
<text x="238.8" y="46.6">GND</text>
<text x="239.5" y="44">SIG</text>
<text x="37.1" y="52.9">Actuator</text>
<text x="46.1" y="52.9">power</text>
<text x="52.8" y="52.9">in</text>
<text x="53.1" y="49.1">+</text>
<text x="53.1" y="51.7">-</text>
<text x="94.9" y="52.9">LM2596</text>
<text x="95" y="49.1">IN+</text>
<text x="95" y="51.7">IN-</text>
<text x="103.4" y="52.9">(12</text>
<text x="107.8" y="52.9">V actuator)</text>
<text x="113" y="49.1">OUT+</text>
<text x="113" y="51.7">OUT-</text>
<text x="146.1" y="52.9">Actuonix</text>
<text x="155.3" y="52.9">LAC</text>
<text x="162.3" y="49.1">+</text>
<text x="199.4" y="53.7">R_pullup</text>
<text x="208.7" y="53.7">(value</text>
<text x="215.8" y="53.7">TBD)</text>
<text x="249.4" y="50.4">GND</text>
<text x="287.1" y="52.9">Nextion</text>
<text x="295.3" y="52.9">NX4827T043</text>
<text x="161.5" y="54.2">VC</text>
<text x="287.9" y="57.4" transform="rotate(-90 287.9 57.4)">GND</text>
<text x="293" y="57.4" transform="rotate(-90 293 57.4)">RX</text>
<text x="298" y="57.4" transform="rotate(-90 298 57.4)">TX</text>
<text x="303.1" y="57.4" transform="rotate(-90 303.1 57.4)">VCC</text>
<text x="225.5" y="65.6">Y end-stop</text>
<text x="238.8" y="64.4">GND</text>
<text x="239.5" y="61.8">SIG</text>
<text x="300.2" y="63.1">+5V</text>
<text x="345.9" y="63.1">+5V</text>
<text x="249.4" y="68.2">GND</text>
<text x="285" y="70.7">GND</text>
<text x="340.9" y="70.7">GND</text>
<text x="225.4" y="83.4">Z</text>
<text x="227.8" y="83.4">end-stop</text>
<text x="238.8" y="82.1">GND</text>
<text x="239.5" y="79.6">SIG</text>
<text x="249.4" y="86">GND</text>
<text x="64.4" y="107.8" transform="rotate(-90 64.4 107.8)">~{EN}</text>
<text x="122.8" y="107.8" transform="rotate(-90 122.8 107.8)">~{EN}</text>
<text x="181.2" y="107.8" transform="rotate(-90 181.2 107.8)">~{EN}</text>
<text x="199.4" y="104.5">R_series</text>
<text x="208.4" y="104.5">(value</text>
<text x="215.5" y="104.5">TBD)</text>
<text x="28.8" y="108.5" transform="rotate(-90 28.8 108.5)">DIR</text>
<text x="33.9" y="110" transform="rotate(-90 33.9 110)">STEP</text>
<text x="38.3" y="113.9">A4988</text>
<text x="39" y="108.9" transform="rotate(-90 39 108.9)">~{SLP}</text>
<text x="44" y="108.8" transform="rotate(-90 44 108.8)">~{RST}</text>
<text x="45.4" y="113.9">(X</text>
<text x="48.7" y="113.9">axis)</text>
<text x="49.1" y="109.2" transform="rotate(-90 49.1 109.2)">MS3</text>
<text x="54.2" y="109.2" transform="rotate(-90 54.2 109.2)">MS2</text>
<text x="59.3" y="109.2" transform="rotate(-90 59.3 109.2)">MS1</text>
<text x="87.2" y="108.5" transform="rotate(-90 87.2 108.5)">DIR</text>
<text x="92.3" y="110" transform="rotate(-90 92.3 110)">STEP</text>
<text x="96.8" y="113.9">A4988</text>
<text x="97.4" y="108.9" transform="rotate(-90 97.4 108.9)">~{SLP}</text>
<text x="102.5" y="108.8" transform="rotate(-90 102.5 108.8)">~{RST}</text>
<text x="103.9" y="113.9">(Y</text>
<text x="107" y="113.9">axis)</text>
<text x="107.5" y="109.2" transform="rotate(-90 107.5 109.2)">MS3</text>
<text x="112.6" y="109.2" transform="rotate(-90 112.6 109.2)">MS2</text>
<text x="117.7" y="109.2" transform="rotate(-90 117.7 109.2)">MS1</text>
<text x="145.6" y="108.5" transform="rotate(-90 145.6 108.5)">DIR</text>
<text x="150.7" y="110" transform="rotate(-90 150.7 110)">STEP</text>
<text x="155.2" y="113.9">A4988</text>
<text x="155.8" y="108.9" transform="rotate(-90 155.8 108.9)">~{SLP}</text>
<text x="160.9" y="108.8" transform="rotate(-90 160.9 108.8)">~{RST}</text>
<text x="162.3" y="113.9">(Z</text>
<text x="165.5" y="113.9">axis)</text>
<text x="166" y="109.2" transform="rotate(-90 166 109.2)">MS3</text>
<text x="171" y="109.2" transform="rotate(-90 171 109.2)">MS2</text>
<text x="176.1" y="109.2" transform="rotate(-90 176.1 109.2)">MS1</text>
<text x="28.8" y="118.4" transform="rotate(-90 28.8 118.4)">GND</text>
<text x="33.9" y="118.4" transform="rotate(-90 33.9 118.4)">VDD</text>
<text x="39" y="118.4" transform="rotate(-90 39 118.4)">1B</text>
<text x="44" y="118.4" transform="rotate(-90 44 118.4)">1A</text>
<text x="49.1" y="118.4" transform="rotate(-90 49.1 118.4)">2A</text>
<text x="54.2" y="118.4" transform="rotate(-90 54.2 118.4)">2B</text>
<text x="59.3" y="118.4" transform="rotate(-90 59.3 118.4)">GND</text>
<text x="64.4" y="118.4" transform="rotate(-90 64.4 118.4)">VMOT</text>
<text x="87.2" y="118.4" transform="rotate(-90 87.2 118.4)">GND</text>
<text x="92.3" y="118.4" transform="rotate(-90 92.3 118.4)">VDD</text>
<text x="97.4" y="118.4" transform="rotate(-90 97.4 118.4)">1B</text>
<text x="102.5" y="118.4" transform="rotate(-90 102.5 118.4)">1A</text>
<text x="107.5" y="118.4" transform="rotate(-90 107.5 118.4)">2A</text>
<text x="112.6" y="118.4" transform="rotate(-90 112.6 118.4)">2B</text>
<text x="117.7" y="118.4" transform="rotate(-90 117.7 118.4)">GND</text>
<text x="122.8" y="118.4" transform="rotate(-90 122.8 118.4)">VMOT</text>
<text x="145.6" y="118.4" transform="rotate(-90 145.6 118.4)">GND</text>
<text x="150.7" y="118.4" transform="rotate(-90 150.7 118.4)">VDD</text>
<text x="155.8" y="118.4" transform="rotate(-90 155.8 118.4)">1B</text>
<text x="160.9" y="118.4" transform="rotate(-90 160.9 118.4)">1A</text>
<text x="166" y="118.4" transform="rotate(-90 166 118.4)">2A</text>
<text x="171" y="118.4" transform="rotate(-90 171 118.4)">2B</text>
<text x="176.1" y="118.4" transform="rotate(-90 176.1 118.4)">GND</text>
<text x="181.2" y="118.4" transform="rotate(-90 181.2 118.4)">VMOT</text>
<text x="31" y="124.1">+5V</text>
<text x="89.4" y="124.1">+5V</text>
<text x="147.8" y="124.1">+5V</text>
<text x="25.9" y="131.7">GND</text>
<text x="84.3" y="131.7">GND</text>
<text x="142.7" y="131.7">GND</text>
<text x="232" y="129.4" transform="rotate(-90 232 129.4)">D13</text>
<text x="237.1" y="129.4" transform="rotate(-90 237.1 129.4)">D12</text>
<text x="242.2" y="129.4" transform="rotate(-90 242.2 129.4)">D11</text>
<text x="247.2" y="129.4" transform="rotate(-90 247.2 129.4)">D10</text>
<text x="252.3" y="128.2" transform="rotate(-90 252.3 128.2)">D9</text>
<text x="257.4" y="128.2" transform="rotate(-90 257.4 128.2)">D8</text>
<text x="262.5" y="128.2" transform="rotate(-90 262.5 128.2)">D7</text>
<text x="267.6" y="128.2" transform="rotate(-90 267.6 128.2)">D6</text>
<text x="272.6" y="128.2" transform="rotate(-90 272.6 128.2)">D5</text>
<text x="277.7" y="128.2" transform="rotate(-90 277.7 128.2)">D4</text>
<text x="282.8" y="128.2" transform="rotate(-90 282.8 128.2)">D3</text>
<text x="287.9" y="128.2" transform="rotate(-90 287.9 128.2)">D2</text>
<text x="293" y="129.1" transform="rotate(-90 293 129.1)">TX1</text>
<text x="298" y="129.4" transform="rotate(-90 298 129.4)">RX1</text>
<text x="303.1" y="129.2" transform="rotate(-90 303.1 129.2)">SDA</text>
<text x="307.5" y="127.9">D22</text>
<text x="307.5" y="130.4">D24</text>
<text x="308.2" y="129.2" transform="rotate(-90 308.2 129.2)">SCL</text>
<text x="351.5" y="127.9">1</text>
<text x="351.5" y="130.4">2</text>
<text x="307.5" y="132.9">D26</text>
<text x="307.5" y="135.5">D28</text>
<text x="351.5" y="132.9">3</text>
<text x="351.5" y="135.5">4</text>
<text x="355.1" y="136.8">4x3</text>
<text x="359.7" y="136.8">keypad</text>
<text x="258.4" y="141.8">Elegoo</text>
<text x="266" y="141.8">Mega</text>
<text x="272" y="141.8">2560</text>
<text x="278" y="141.8">R3</text>
<text x="307.5" y="138">D30</text>
<text x="307.5" y="140.6">D32</text>
<text x="307.5" y="143.1">D34</text>
<text x="351.5" y="138">5</text>
<text x="351.5" y="140.6">6</text>
<text x="351.5" y="143.1">7</text>
<text x="232" y="153.9" transform="rotate(-90 232 153.9)">+5V</text>
<text x="237.1" y="153.9" transform="rotate(-90 237.1 153.9)">GND</text>
<text x="242.2" y="153.9" transform="rotate(-90 242.2 153.9)">GND</text>
<text x="247.2" y="153.9" transform="rotate(-90 247.2 153.9)">VIN</text>
<text x="36.4" y="161" transform="rotate(-90 36.4 161)">A1</text>
<text x="41.5" y="161" transform="rotate(-90 41.5 161)">A2</text>
<text x="46.6" y="161.2" transform="rotate(-90 46.6 161.2)">B1</text>
<text x="51.7" y="161.2" transform="rotate(-90 51.7 161.2)">B2</text>
<text x="94.8" y="161" transform="rotate(-90 94.8 161)">A1</text>
<text x="99.9" y="161" transform="rotate(-90 99.9 161)">A2</text>
<text x="105" y="161.2" transform="rotate(-90 105 161.2)">B1</text>
<text x="110.1" y="161.2" transform="rotate(-90 110.1 161.2)">B2</text>
<text x="153.3" y="161" transform="rotate(-90 153.3 161)">A1</text>
<text x="158.3" y="161" transform="rotate(-90 158.3 161)">A2</text>
<text x="163.4" y="161.2" transform="rotate(-90 163.4 161.2)">B1</text>
<text x="168.5" y="161.2" transform="rotate(-90 168.5 161.2)">B2</text>
<text x="229.1" y="159.6">+5V</text>
<text x="36.8" y="164.7">Stepper</text>
<text x="45.2" y="164.7">motor</text>
<text x="51.9" y="164.7">(X)</text>
<text x="95.3" y="164.7">Stepper</text>
<text x="103.7" y="164.7">motor</text>
<text x="110.4" y="164.7">(Y)</text>
<text x="153.7" y="164.7">Stepper</text>
<text x="162.1" y="164.7">motor</text>
<text x="168.7" y="164.7">(Z)</text>
<text x="234.2" y="167.2">GND GND</text>
<text x="351.5" y="171">+</text>
<text x="340.9" y="177.4">GND</text>
<text x="357.4" y="174.9">Buzzer</text>
<text x="38.4" y="202.8">Motor</text>
<text x="44.8" y="202.8">power</text>
<text x="51.5" y="202.8">in</text>
<text x="53.1" y="199">+</text>
<text x="95" y="199">IN+</text>
<text x="95" y="201.5">IN-</text>
<text x="98.8" y="202.8">LM2596</text>
<text x="107.3" y="202.8">(motor)</text>
<text x="113" y="199">OUT+</text>
<text x="113" y="201.5">OUT-</text>
<text x="211.2" y="215.5">Logic</text>
<text x="217.4" y="215.5">power</text>
<text x="224.1" y="215.5">in</text>
<text x="225.8" y="211.7">+</text>
<text x="267.7" y="211.7">IN+</text>
<text x="267.7" y="214.2">IN-</text>
<text x="272" y="215.5">LM2596</text>
<text x="280.5" y="215.5">(logic)</text>
<text x="285.7" y="211.7">OUT+</text>
<text x="285.7" y="214.2">OUT-</text>
<text x="297.7" y="218">GND</text>
</g>
<g font-size="1.8" fill="#0f0f0f">
<text x="63.5" y="47.9">ACT_IN+</text>
<text x="78.4" y="47.9">ACT_IN+</text>
<text x="127" y="47.9">LAC_V+</text>
<text x="172.7" y="47.9">LAC_V+</text>
<text x="251.5" y="42.8">X_ENDSTOP</text>
<text x="63.5" y="50.5">ACT_IN-</text>
<text x="78.4" y="50.5">ACT_IN-</text>
<text x="127" y="50.5">LAC_V-</text>
<text x="172.7" y="50.5">LAC_V-</text>
<text x="172.7" y="53">LAC_VC</text>
<text x="251.5" y="60.6">Y_ENDSTOP</text>
<text x="192.7" y="70.4" transform="rotate(-90 192.7 70.4)">LAC_VC</text>
<text x="332.4" y="69.8" transform="rotate(-90 332.4 69.8)">SDA</text>
<text x="337.5" y="69.8" transform="rotate(-90 337.5 69.8)">SCL</text>
<text x="291.7" y="73.1" transform="rotate(-90 291.7 73.1)">NEX_TX</text>
<text x="296.8" y="73.4" transform="rotate(-90 296.8 73.4)">NEX_RX</text>
<text x="251.5" y="78.4">Z_ENDSTOP</text>
<text x="192.7" y="88.9" transform="rotate(-90 192.7 88.9)">LAC_VC</text>
<text x="27.6" y="96.5" transform="rotate(-90 27.6 96.5)">X_DIR</text>
<text x="32.7" y="96.5" transform="rotate(-90 32.7 96.5)">X_STEP</text>
<text x="37.8" y="96.5" transform="rotate(-90 37.8 96.5)">X_SLP_RST</text>
<text x="42.8" y="96.5" transform="rotate(-90 42.8 96.5)">X_SLP_RST</text>
<text x="86" y="96.5" transform="rotate(-90 86 96.5)">Y_DIR</text>
<text x="91.1" y="96.5" transform="rotate(-90 91.1 96.5)">Y_STEP</text>
<text x="96.2" y="96.5" transform="rotate(-90 96.2 96.5)">Y_SLP_RST</text>
<text x="101.3" y="96.5" transform="rotate(-90 101.3 96.5)">Y_SLP_RST</text>
<text x="144.4" y="96.5" transform="rotate(-90 144.4 96.5)">Z_DIR</text>
<text x="149.5" y="96.5" transform="rotate(-90 149.5 96.5)">Z_STEP</text>
<text x="154.6" y="96.5" transform="rotate(-90 154.6 96.5)">Z_SLP_RST</text>
<text x="159.7" y="96.5" transform="rotate(-90 159.7 96.5)">Z_SLP_RST</text>
<text x="230.8" y="116.8" transform="rotate(-90 230.8 116.8)">Z_DIR</text>
<text x="235.9" y="116.8" transform="rotate(-90 235.9 116.8)">Z_STEP</text>
<text x="241" y="116.8" transform="rotate(-90 241 116.8)">Z_ENDSTOP</text>
<text x="246" y="116.8" transform="rotate(-90 246 116.8)">Y_DIR</text>
<text x="251.1" y="116.8" transform="rotate(-90 251.1 116.8)">Y_STEP</text>
<text x="256.2" y="116.8" transform="rotate(-90 256.2 116.8)">Y_ENDSTOP</text>
<text x="261.3" y="116.8" transform="rotate(-90 261.3 116.8)">X_DIR</text>
<text x="266.3" y="116.8" transform="rotate(-90 266.3 116.8)">X_STEP</text>
<text x="271.4" y="116.8" transform="rotate(-90 271.4 116.8)">X_ENDSTOP</text>
<text x="276.5" y="116.8" transform="rotate(-90 276.5 116.8)">LAC_PWM</text>
<text x="286.7" y="116.8" transform="rotate(-90 286.7 116.8)">BUZZER</text>
<text x="291.7" y="116.8" transform="rotate(-90 291.7 116.8)">NEX_RX</text>
<text x="296.8" y="116.8" transform="rotate(-90 296.8 116.8)">NEX_TX</text>
<text x="301.9" y="116.8" transform="rotate(-90 301.9 116.8)">SDA</text>
<text x="307" y="116.8" transform="rotate(-90 307 116.8)">SCL</text>
<text x="192.7" y="123" transform="rotate(-90 192.7 123)">LAC_PWM</text>
<text x="37.8" y="131.9" transform="rotate(-90 37.8 131.9)">X_1B</text>
<text x="42.8" y="131.7" transform="rotate(-90 42.8 131.7)">X_1A</text>
<text x="47.9" y="131.7" transform="rotate(-90 47.9 131.7)">X_2A</text>
<text x="53" y="131.9" transform="rotate(-90 53 131.9)">X_2B</text>
<text x="96.2" y="131.7" transform="rotate(-90 96.2 131.7)">Y_1B</text>
<text x="101.3" y="131.6" transform="rotate(-90 101.3 131.6)">Y_1A</text>
<text x="106.3" y="131.6" transform="rotate(-90 106.3 131.6)">Y_2A</text>
<text x="111.4" y="131.7" transform="rotate(-90 111.4 131.7)">Y_2B</text>
<text x="154.6" y="131.9" transform="rotate(-90 154.6 131.9)">Z_1B</text>
<text x="159.7" y="131.7" transform="rotate(-90 159.7 131.7)">Z_1A</text>
<text x="164.8" y="131.7" transform="rotate(-90 164.8 131.7)">Z_2A</text>
<text x="169.8" y="131.9" transform="rotate(-90 169.8 131.9)">Z_2B</text>
<text x="320" y="131.7">KP3</text>
<text x="320" y="129.2">KP2</text>
<text x="320" y="126.7">KP1</text>
<text x="338.9" y="126.7">KP1</text>
<text x="338.9" y="129.2">KP2</text>
<text x="338.9" y="131.7">KP3</text>
<text x="58.1" y="136.9" transform="rotate(-90 58.1 136.9)">VMOT_GND</text>
<text x="63.2" y="132" transform="rotate(-90 63.2 132)">VMOT</text>
<text x="116.5" y="136.9" transform="rotate(-90 116.5 136.9)">VMOT_GND</text>
<text x="121.6" y="132" transform="rotate(-90 121.6 132)">VMOT</text>
<text x="174.9" y="136.9" transform="rotate(-90 174.9 136.9)">VMOT_GND</text>
<text x="180" y="132" transform="rotate(-90 180 132)">VMOT</text>
<text x="320" y="134.3">KP4</text>
<text x="320" y="136.8">KP5</text>
<text x="338.9" y="134.3">KP4</text>
<text x="338.9" y="136.8">KP5</text>
<text x="320" y="139.4">KP6</text>
<text x="320" y="141.9">KP7</text>
<text x="338.9" y="139.4">KP6</text>
<text x="338.9" y="141.9">KP7</text>
<text x="35.2" y="149.9" transform="rotate(-90 35.2 149.9)">X_2A</text>
<text x="40.3" y="149.9" transform="rotate(-90 40.3 149.9)">X_2B</text>
<text x="45.4" y="149.9" transform="rotate(-90 45.4 149.9)">X_1A</text>
<text x="50.5" y="149.9" transform="rotate(-90 50.5 149.9)">X_1B</text>
<text x="93.6" y="149.9" transform="rotate(-90 93.6 149.9)">Y_2A</text>
<text x="98.7" y="149.9" transform="rotate(-90 98.7 149.9)">Y_2B</text>
<text x="103.8" y="149.9" transform="rotate(-90 103.8 149.9)">Y_1A</text>
<text x="108.9" y="149.9" transform="rotate(-90 108.9 149.9)">Y_1B</text>
<text x="152.1" y="149.9" transform="rotate(-90 152.1 149.9)">Z_2A</text>
<text x="157.1" y="149.9" transform="rotate(-90 157.1 149.9)">Z_2B</text>
<text x="162.2" y="149.9" transform="rotate(-90 162.2 149.9)">Z_1A</text>
<text x="167.3" y="149.9" transform="rotate(-90 167.3 149.9)">Z_1B</text>
<text x="246" y="170.7" transform="rotate(-90 246 170.7)">VIN_PWR</text>
<text x="335.3" y="169.8">BUZZER</text>
<text x="63.5" y="197.8">MOT_IN+</text>
<text x="77.9" y="197.8">MOT_IN+</text>
<text x="127" y="197.8">VMOT</text>
<text x="63.5" y="200.3">MOT_IN-</text>
<text x="77.9" y="200.3">MOT_IN-</text>
<text x="127" y="200.3">VMOT_GND</text>
<text x="236.2" y="210.5">LOGIC_IN+</text>
<text x="236.2" y="213">LOGIC_IN-</text>
<text x="248.9" y="210.5">LOGIC_IN+</text>
<text x="248.9" y="213">LOGIC_IN-</text>
<text x="299.7" y="210.5">VIN_PWR</text>
</g>
<g font-size="1.8" fill="#a90000">
<text x="192.8" y="45.2" transform="rotate(-90 192.8 45.2)">1</text>
<text x="244.4" y="42.9">1</text>
<text x="244.4" y="45.5">2</text>
<text x="56.4" y="48">1</text>
<text x="56.4" y="50.5">2</text>
<text x="92" y="48">1</text>
<text x="92" y="50.5">2</text>
<text x="119.9" y="48">3</text>
<text x="119.9" y="50.5">4</text>
<text x="165.7" y="48">1</text>
<text x="165.7" y="50.5">2</text>
<text x="165.7" y="53.1">3</text>
<text x="192.8" y="57.9" transform="rotate(-90 192.8 57.9)">2</text>
<text x="244.4" y="60.7">1</text>
<text x="244.4" y="63.2">2</text>
<text x="286.8" y="60.4" transform="rotate(-90 286.8 60.4)">1</text>
<text x="291.8" y="60.4" transform="rotate(-90 291.8 60.4)">2</text>
<text x="296.9" y="60.4" transform="rotate(-90 296.9 60.4)">3</text>
<text x="302" y="60.4" transform="rotate(-90 302 60.4)">4</text>
<text x="244.4" y="78.5">1</text>
<text x="244.4" y="81">2</text>
<text x="192.8" y="96" transform="rotate(-90 192.8 96)">1</text>
<text x="27.7" y="103.6" transform="rotate(-90 27.7 103.6)">8</text>
<text x="32.8" y="103.6" transform="rotate(-90 32.8 103.6)">7</text>
<text x="37.8" y="103.6" transform="rotate(-90 37.8 103.6)">6</text>
<text x="42.9" y="103.6" transform="rotate(-90 42.9 103.6)">5</text>
<text x="48" y="103.6" transform="rotate(-90 48 103.6)">4</text>
<text x="53.1" y="103.6" transform="rotate(-90 53.1 103.6)">3</text>
<text x="58.2" y="103.6" transform="rotate(-90 58.2 103.6)">2</text>
<text x="63.2" y="103.6" transform="rotate(-90 63.2 103.6)">1</text>
<text x="86.1" y="103.6" transform="rotate(-90 86.1 103.6)">8</text>
<text x="91.2" y="103.6" transform="rotate(-90 91.2 103.6)">7</text>
<text x="96.3" y="103.6" transform="rotate(-90 96.3 103.6)">6</text>
<text x="101.3" y="103.6" transform="rotate(-90 101.3 103.6)">5</text>
<text x="106.4" y="103.6" transform="rotate(-90 106.4 103.6)">4</text>
<text x="111.5" y="103.6" transform="rotate(-90 111.5 103.6)">3</text>
<text x="116.6" y="103.6" transform="rotate(-90 116.6 103.6)">2</text>
<text x="121.7" y="103.6" transform="rotate(-90 121.7 103.6)">1</text>
<text x="144.5" y="103.6" transform="rotate(-90 144.5 103.6)">8</text>
<text x="149.6" y="103.6" transform="rotate(-90 149.6 103.6)">7</text>
<text x="154.7" y="103.6" transform="rotate(-90 154.7 103.6)">6</text>
<text x="159.8" y="103.6" transform="rotate(-90 159.8 103.6)">5</text>
<text x="164.8" y="103.6" transform="rotate(-90 164.8 103.6)">4</text>
<text x="169.9" y="103.6" transform="rotate(-90 169.9 103.6)">3</text>
<text x="175" y="103.6" transform="rotate(-90 175 103.6)">2</text>
<text x="180.1" y="103.6" transform="rotate(-90 180.1 103.6)">1</text>
<text x="192.8" y="108.7" transform="rotate(-90 192.8 108.7)">2</text>
<text x="27.7" y="121.4" transform="rotate(-90 27.7 121.4)">9</text>
<text x="32.8" y="122" transform="rotate(-90 32.8 122)">10</text>
<text x="37.8" y="122" transform="rotate(-90 37.8 122)">11</text>
<text x="42.9" y="122" transform="rotate(-90 42.9 122)">12</text>
<text x="48" y="122" transform="rotate(-90 48 122)">13</text>
<text x="53.1" y="122" transform="rotate(-90 53.1 122)">14</text>
<text x="58.2" y="122" transform="rotate(-90 58.2 122)">15</text>
<text x="63.2" y="122" transform="rotate(-90 63.2 122)">16</text>
<text x="86.1" y="121.4" transform="rotate(-90 86.1 121.4)">9</text>
<text x="91.2" y="122" transform="rotate(-90 91.2 122)">10</text>
<text x="96.3" y="122" transform="rotate(-90 96.3 122)">11</text>
<text x="101.3" y="122" transform="rotate(-90 101.3 122)">12</text>
<text x="106.4" y="122" transform="rotate(-90 106.4 122)">13</text>
<text x="111.5" y="122" transform="rotate(-90 111.5 122)">14</text>
<text x="116.6" y="122" transform="rotate(-90 116.6 122)">15</text>
<text x="121.7" y="122" transform="rotate(-90 121.7 122)">16</text>
<text x="144.5" y="121.4" transform="rotate(-90 144.5 121.4)">9</text>
<text x="149.6" y="122" transform="rotate(-90 149.6 122)">10</text>
<text x="154.7" y="122" transform="rotate(-90 154.7 122)">11</text>
<text x="159.8" y="122" transform="rotate(-90 159.8 122)">12</text>
<text x="164.8" y="122" transform="rotate(-90 164.8 122)">13</text>
<text x="169.9" y="122" transform="rotate(-90 169.9 122)">14</text>
<text x="175" y="122" transform="rotate(-90 175 122)">15</text>
<text x="180.1" y="122" transform="rotate(-90 180.1 122)">16</text>
<text x="230.9" y="124.5" transform="rotate(-90 230.9 124.5)">13</text>
<text x="236" y="124.5" transform="rotate(-90 236 124.5)">12</text>
<text x="241" y="124.5" transform="rotate(-90 241 124.5)">11</text>
<text x="246.1" y="124.5" transform="rotate(-90 246.1 124.5)">10</text>
<text x="251.2" y="123.9" transform="rotate(-90 251.2 123.9)">9</text>
<text x="256.3" y="123.9" transform="rotate(-90 256.3 123.9)">8</text>
<text x="261.4" y="123.9" transform="rotate(-90 261.4 123.9)">7</text>
<text x="266.4" y="123.9" transform="rotate(-90 266.4 123.9)">6</text>
<text x="271.5" y="123.9" transform="rotate(-90 271.5 123.9)">5</text>
<text x="276.6" y="123.9" transform="rotate(-90 276.6 123.9)">4</text>
<text x="281.7" y="123.9" transform="rotate(-90 281.7 123.9)">3</text>
<text x="286.8" y="123.9" transform="rotate(-90 286.8 123.9)">2</text>
<text x="291.8" y="124.5" transform="rotate(-90 291.8 124.5)">18</text>
<text x="296.9" y="124.5" transform="rotate(-90 296.9 124.5)">19</text>
<text x="302" y="124.5" transform="rotate(-90 302 124.5)">20</text>
<text x="307.1" y="124.5" transform="rotate(-90 307.1 124.5)">21</text>
<text x="312.4" y="126.7">22</text>
<text x="312.4" y="129.3">24</text>
<text x="312.4" y="131.8">26</text>
<text x="348.5" y="126.7">1</text>
<text x="348.5" y="129.3">2</text>
<text x="348.5" y="131.8">3</text>
<text x="312.4" y="134.4">28</text>
<text x="312.4" y="136.9">30</text>
<text x="348.5" y="134.4">4</text>
<text x="348.5" y="136.9">5</text>
<text x="312.4" y="139.4">32</text>
<text x="312.4" y="142">34</text>
<text x="348.5" y="139.4">6</text>
<text x="348.5" y="142">7</text>
<text x="35.3" y="156.9" transform="rotate(-90 35.3 156.9)">1</text>
<text x="40.4" y="156.9" transform="rotate(-90 40.4 156.9)">2</text>
<text x="45.5" y="156.9" transform="rotate(-90 45.5 156.9)">3</text>
<text x="50.5" y="156.9" transform="rotate(-90 50.5 156.9)">4</text>
<text x="93.7" y="156.9" transform="rotate(-90 93.7 156.9)">1</text>
<text x="98.8" y="156.9" transform="rotate(-90 98.8 156.9)">2</text>
<text x="103.9" y="156.9" transform="rotate(-90 103.9 156.9)">3</text>
<text x="109" y="156.9" transform="rotate(-90 109 156.9)">4</text>
<text x="152.1" y="156.9" transform="rotate(-90 152.1 156.9)">1</text>
<text x="157.2" y="156.9" transform="rotate(-90 157.2 156.9)">2</text>
<text x="162.3" y="156.9" transform="rotate(-90 162.3 156.9)">3</text>
<text x="167.4" y="156.9" transform="rotate(-90 167.4 156.9)">4</text>
<text x="230.9" y="157.5" transform="rotate(-90 230.9 157.5)">5V</text>
<text x="236" y="158.9" transform="rotate(-90 236 158.9)">GND1</text>
<text x="241" y="158.9" transform="rotate(-90 241 158.9)">GND2</text>
<text x="246.1" y="157.8" transform="rotate(-90 246.1 157.8)">VIN</text>
<text x="348.5" y="169.9">1</text>
<text x="348.5" y="172.5">2</text>
<text x="56.4" y="197.9">1</text>
<text x="92" y="197.9">1</text>
<text x="119.9" y="197.9">3</text>
<text x="56.4" y="200.4">2</text>
<text x="92" y="200.4">2</text>
<text x="119.9" y="200.4">4</text>
<text x="229.2" y="210.6">1</text>
<text x="229.2" y="213.1">2</text>
<text x="264.7" y="210.6">1</text>
<text x="264.7" y="213.1">2</text>
<text x="292.7" y="210.6">3</text>
<text x="292.7" y="213.1">4</text>
</g>
<g font-size="1.8" fill="#939391">
<text x="333.5" y="52.9">I2C</text>
<text x="337.7" y="52.9">LCD (not</text>
<text x="347.5" y="52.9">used)</text>
<text x="333.6" y="57.4" transform="rotate(-90 333.6 57.4)">SDA</text>
<text x="338.7" y="57.4" transform="rotate(-90 338.7 57.4)">SCL</text>
<text x="343.8" y="57.4" transform="rotate(-90 343.8 57.4)">GND</text>
<text x="348.8" y="57.4" transform="rotate(-90 348.8 57.4)">VCC</text>
</g>
<g font-size="1.8" fill="#a5a4a2">
<text x="332.5" y="60.4" transform="rotate(-90 332.5 60.4)">1</text>
<text x="337.6" y="60.4" transform="rotate(-90 337.6 60.4)">2</text>
<text x="342.6" y="60.4" transform="rotate(-90 342.6 60.4)">3</text>
<text x="347.7" y="60.4" transform="rotate(-90 347.7 60.4)">4</text>
</g>
</svg>
